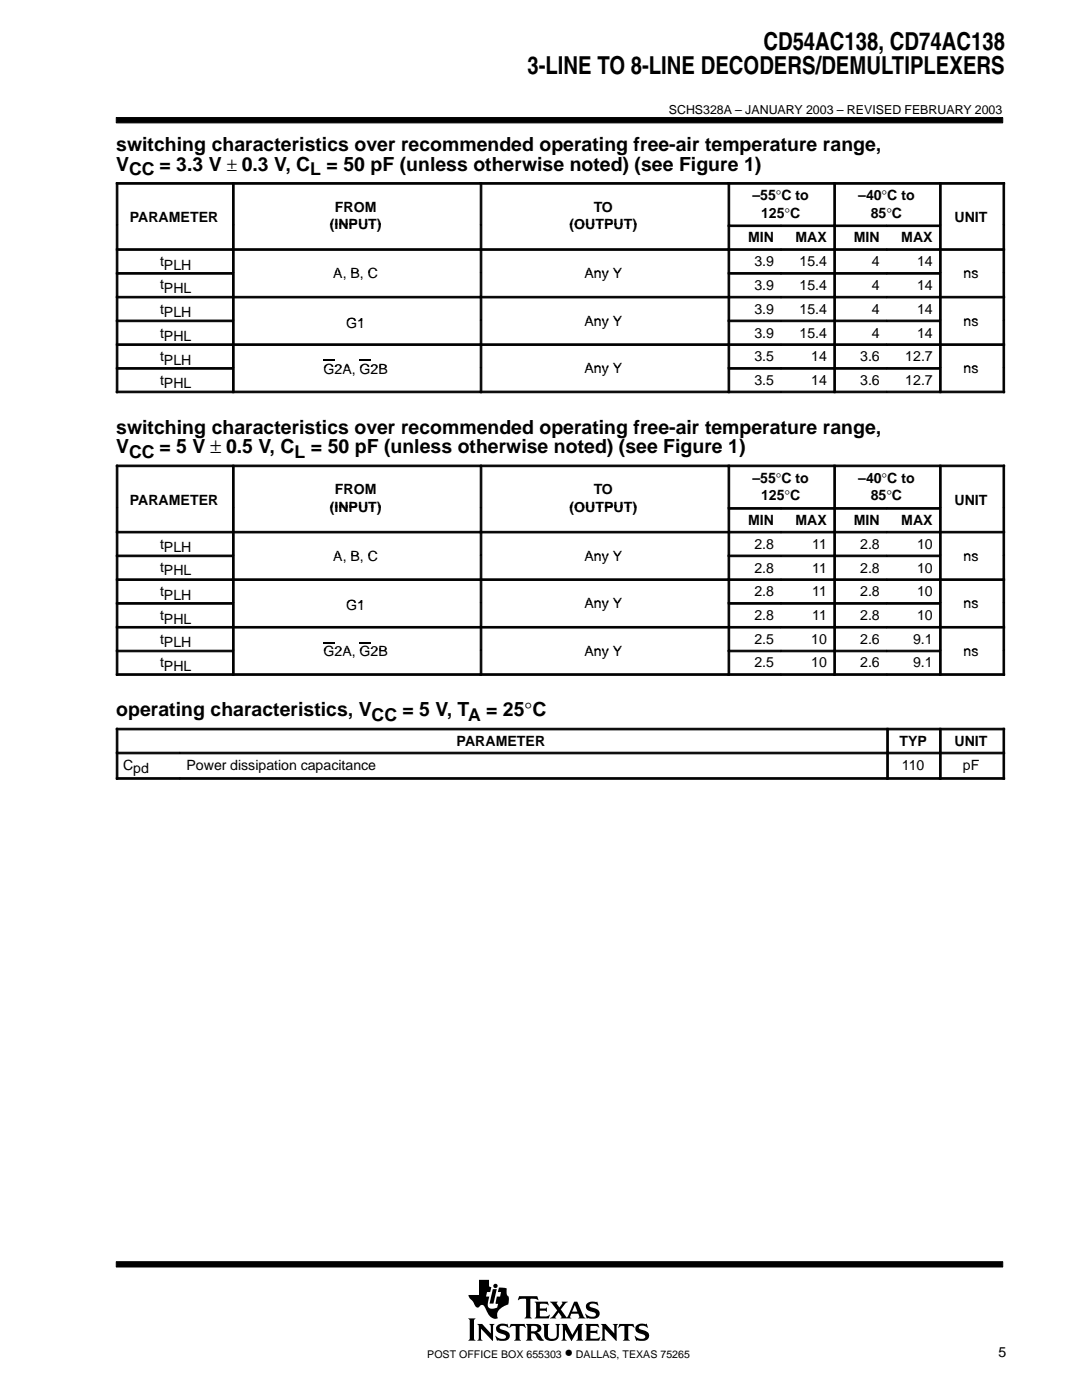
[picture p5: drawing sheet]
<svg xmlns="http://www.w3.org/2000/svg" width="216mm" height="279mm" viewBox="0 0 216 279" stroke-linecap="round" stroke-linejoin="round" font-family="sans-serif">
<g fill="#000" stroke="#000" stroke-width=".2">
<path d="M23.2 23.5h176.9v1h-176.9z" fill-rule="evenodd"/>
<path d="M23.2 251.8h176.9v1.1h-176.9z" fill-rule="evenodd"/>
</g>
<g fill="#000">
<path d="M98.3 257.3h.8l-.6 2.9h-.8z"/>
<path d="M93.4 263.1h1.5l-.3 .4v3.7l.3 .4h-1.5l.3-.4v-3.7z" fill-rule="evenodd"/>
<path d="M95.2 264.2h1l1.7 1.9v-1.5l-.3-.4h1.1l-.3 .4v3l-2.4-2.4v2l.3 .4h-1.1l.3-.6v-2.3z" fill-rule="evenodd"/>
<path d="M95.6 255.4h2v1.3l.4 .2-.2 1h-.6l-.2 .9h.6l-.3 1.2 .1 .7a.9 .9 0 0 0 1.2 .4l.6-.1 .2-.8-.5-.1 .2-1.3h.7l.2-.9h-.7l.3-1 1.5 .2v1.1l.2 .4 .2 .2v.7a.81 .81 0 0 1-.6 1 2.73 2.73 0 0 0-1.7 1.7l.1 .9h-.1a1.81 1.81 0 0 1-2.1-1.5l-.3-.6a.7 .7 0 0 0-.6-.6 .7 .7 0 0 0-.7 .5 1.12 1.12 0 0 1-1.1-1l-.7-.8-.2-.7h2.1z" fill-rule="evenodd"/>
<path d="M99.2 264.6a1.71 1.71 0 0 1 1.7-.4l.2 .1 .1-.1 .3 .8-.6-.3-.8-.1a.41 .41 0 0 0-.4 .5 .41 .41 0 0 0 .5 .3 1.29 1.29 0 0 1 1.5 1.4 1.08 1.08 0 0 1-1.2 .8l-1.1-.1-.2 .1-.4-1 .8 .5 .5 .1 .6-.1 .3-.2a.72 .72 0 0 0-.9-.7 .99 .99 0 0 1-1-.5 .99 .99 0 0 1 .1-1.1z" fill-rule="evenodd"/>
<path d="M101.9 264.2h2.8l.2 .8-.7-.4h-.4l-.1 .2v2.4l.3 .4h-1.4l.3-.4v-2.4l-.1-.2h-.5l-.7 .4z" fill-rule="evenodd"/>
<path d="M103.6 258.7h3.6l.2 .8-.4-.3-1.2 .1v3.5l.3 .3h-1.4l.2-.2 .1-.3v-3.2l-.1-.2h-.8l-.7 .3z" fill-rule="evenodd"/>
<path d="M104.9 264.2h1.9a.9 .9 0 0 1 1 .4 .9 .9 0 0 1 0 1.1l-.7 .2 .5 .4 .9 1.2a1.2 1.2 0 0 1-1.6-1l-.3-.3-.6-.1v1l.3 .5h-1.4l.3-.6v-2.3z" fill-rule="evenodd"/>
<path d="M106.7 259.8h2.6l.1 .7-.5-.3-1.2 .1v.8h1.1l.3-.2v.9l-.4-.2h-1v1l.2 .1h1.2l.5-.3h.1l-.2 .7h-2.8l.3-.5v-2.3z" fill-rule="evenodd"/>
<path d="M108.3 264.2h1.3l-.3 .4v2a.65 .65 0 0 0 .7 .6h.6l.4-.4 .1-2.1-.3-.5h1l-.3 .4v1.8a1.54 1.54 0 0 1-2.4 1l-.5-.7v-2.1z" fill-rule="evenodd"/>
<path d="M112 264.2h1.1l1.1 2.2 1.2-2.2h1l-.3 .4v2.6l.3 .4h-1.4l.3-.4v-1.8l-1.3 2.2-1.3-2.2v1.7l.4 .5h-1.1l.3-.6v-2.3z" fill-rule="evenodd"/>
<path d="M109.7 259.8h1.6l-.2 .3 .5 .8 .6-.8-.1-.3h1.2l-.4 .3-1 1.2 1.2 1.6 1.5-3.1h.6l1.2 2.9 .4 .4-1.4-.1a.22 .22 0 0 0 .2-.1 .22 .22 0 0 0 0-.3l-.2-.4h-1.4l-.2 .7 .2 .2h-2.2l.2-.3-.5-.9-.7 .9 .2 .3h-1.3l.6-.4 .9-1.2z" fill-rule="evenodd"/>
<path d="M117.1 260.2a2.08 2.08 0 0 1 1.9-.3l.2-.2 .1 .9a1.22 1.22 0 0 0-1.7-.1 .82 .82 0 0 0 .9 .6 1.06 1.06 0 0 1 1.2 1.1 1.06 1.06 0 0 1-1.2 1l-1.2-.1-.2 .1-.3-1 .8 .5 .8 .1a.46 .46 0 0 0 .5-.5 .46 .46 0 0 0-.5-.4l-.2-.1a1.11 1.11 0 0 1-1.2-1.5z" fill-rule="evenodd"/>
<path d="M116.7 264.2h2.6l.2 .8-.6-.4-1.1 .1v.9h1.1l.3-.2v.9l-.4-.3h-1v1.1l1.3 .1 .7-.4-.3 .8h-2.8l.3-.4v-2.6z" fill-rule="evenodd"/>
<path d="M119.9 264.2h1l1.7 1.9v-1.5l-.3-.4h1l-.3 .4v3l-2.3-2.4v2l.3 .4h-1.1l.3-.4v-2.6z" fill-rule="evenodd"/>
<path d="M123.6 264.2h2.8l.2 .8-.6-.4h-.5l-.1 .2v2.4l.3 .4h-1.4l.3-.4v-2.4l-.1-.2h-.5l-.7 .4z" fill-rule="evenodd"/>
<path d="M127 264.6a1.74 1.74 0 0 1 1.6-.4l.3 .1 .1-.1 .3 .8h-.1a1.2 1.2 0 0 0-1.7-.1 1.47 1.47 0 0 0 1.3 .7 1.03 1.03 0 0 1 .7 1.2 1.03 1.03 0 0 1-1.2 .8l-1.1-.1-.2 .1-.4-1 .9 .5 .9 .1a.45 .45 0 0 0 .4-.6 .45 .45 0 0 0-.6-.3l-.2-.1a1.11 1.11 0 0 1-1.2-1.4z" fill-rule="evenodd"/>
<circle cx="98.9" cy="256.6" r=".43"/>
</g>
<g fill="#fff">
<path d="M114.7 260.4l.5 1.4h-1z"/>
<path d="M106 264.7l.6-.1a.56 .56 0 0 1 .6 .5 .56 .56 0 0 1-.6 .6h-.6z" fill-rule="evenodd"/>
</g>
<g fill="#000" stroke="#000" stroke-width=".2">
<path d="M23.2 36.4h.3v8.5h-.3z" fill-rule="evenodd"/>
<path d="M23.2 36.4h23.2v.4h-23.2z" fill-rule="evenodd"/>
<path d="M46.4 36.4h.3v8.5h-.3z" fill-rule="evenodd"/>
<path d="M46.4 36.4h49.4v.4h-49.4z" fill-rule="evenodd"/>
<path d="M95.8 36.4h.3v8.5h-.3z" fill-rule="evenodd"/>
<path d="M95.8 36.4h49.5v.4h-49.5z" fill-rule="evenodd"/>
<path d="M145.3 36.4h.3v8.5h-.3z" fill-rule="evenodd"/>
<path d="M145.3 36.4h21.1v.4h-21.1z" fill-rule="evenodd"/>
<path d="M166.4 36.4h.3v8.5h-.3z" fill-rule="evenodd"/>
<path d="M166.4 36.4h21.1v.4h-21.1z" fill-rule="evenodd"/>
<path d="M187.5 36.4h.3v8.5h-.3z" fill-rule="evenodd"/>
<path d="M187.5 36.4h13v.4h-13z" fill-rule="evenodd"/>
<path d="M200.1 36.4h.4v8.5h-.4z" fill-rule="evenodd"/>
<path d="M23.2 44.9h.3v4.7h-.3z" fill-rule="evenodd"/>
<path d="M23.2 49.6h.3v4.8h-.3z" fill-rule="evenodd"/>
<path d="M23.2 49.6h23.2v.4h-23.2z" fill-rule="evenodd"/>
<path d="M23.2 54.4h.3v4.7h-.3z" fill-rule="evenodd"/>
<path d="M23.2 54.4h23.2v.3h-23.2z" fill-rule="evenodd"/>
<path d="M23.2 59.1h.3v4.8h-.3z" fill-rule="evenodd"/>
<path d="M23.2 59.1h23.2v.4h-23.2z" fill-rule="evenodd"/>
<path d="M46.4 44.9h.3v4.7h-.3z" fill-rule="evenodd"/>
<path d="M46.4 49.6h.3v4.8h-.3z" fill-rule="evenodd"/>
<path d="M46.4 49.6h49.4v.4h-49.4z" fill-rule="evenodd"/>
<path d="M46.4 54.4h.3v4.7h-.3z" fill-rule="evenodd"/>
<path d="M46.4 59.1h.3v4.8h-.3z" fill-rule="evenodd"/>
<path d="M46.4 59.1h49.4v.4h-49.4z" fill-rule="evenodd"/>
<path d="M95.8 44.9h.3v4.7h-.3z" fill-rule="evenodd"/>
<path d="M95.8 49.6h.3v4.8h-.3z" fill-rule="evenodd"/>
<path d="M95.8 49.6h49.5v.4h-49.5z" fill-rule="evenodd"/>
<path d="M95.8 54.4h.3v4.7h-.3z" fill-rule="evenodd"/>
<path d="M95.8 59.1h.3v4.8h-.3z" fill-rule="evenodd"/>
<path d="M95.8 59.1h49.5v.4h-49.5z" fill-rule="evenodd"/>
<path d="M145.3 44.9h.3v4.7h-.3z" fill-rule="evenodd"/>
<path d="M145.3 44.9h10.5v.3h-10.5z" fill-rule="evenodd"/>
<path d="M145.3 49.6h.3v4.8h-.3z" fill-rule="evenodd"/>
<path d="M145.3 49.6h10.5v.4h-10.5z" fill-rule="evenodd"/>
<path d="M145.3 54.4h.3v4.7h-.3z" fill-rule="evenodd"/>
<path d="M145.3 54.4h10.5v.3h-10.5z" fill-rule="evenodd"/>
<path d="M145.3 59.1h.3v4.8h-.3z" fill-rule="evenodd"/>
<path d="M145.3 59.1h10.5v.4h-10.5z" fill-rule="evenodd"/>
<path d="M155.8 44.9h10.6v.3h-10.6z" fill-rule="evenodd"/>
<path d="M155.8 49.6h10.6v.4h-10.6z" fill-rule="evenodd"/>
<path d="M155.8 54.4h10.6v.3h-10.6z" fill-rule="evenodd"/>
<path d="M155.8 59.1h10.6v.4h-10.6z" fill-rule="evenodd"/>
<path d="M166.4 44.9h.3v4.7h-.3z" fill-rule="evenodd"/>
<path d="M166.4 44.9h10.5v.3h-10.5z" fill-rule="evenodd"/>
<path d="M166.4 49.6h.3v4.8h-.3z" fill-rule="evenodd"/>
<path d="M166.4 49.6h10.5v.4h-10.5z" fill-rule="evenodd"/>
<path d="M166.4 54.4h.3v4.7h-.3z" fill-rule="evenodd"/>
<path d="M166.4 54.4h10.5v.3h-10.5z" fill-rule="evenodd"/>
<path d="M166.4 59.1h.3v4.8h-.3z" fill-rule="evenodd"/>
<path d="M166.4 59.1h10.5v.4h-10.5z" fill-rule="evenodd"/>
<path d="M176.9 44.9h10.6v.3h-10.6z" fill-rule="evenodd"/>
<path d="M176.9 49.6h10.6v.4h-10.6z" fill-rule="evenodd"/>
<path d="M176.9 54.4h10.6v.3h-10.6z" fill-rule="evenodd"/>
<path d="M176.9 59.1h10.6v.4h-10.6z" fill-rule="evenodd"/>
<path d="M187.5 44.9h.3v4.7h-.3z" fill-rule="evenodd"/>
<path d="M187.5 49.6h.3v4.8h-.3z" fill-rule="evenodd"/>
<path d="M187.5 49.6h13v.4h-13z" fill-rule="evenodd"/>
<path d="M187.5 54.4h.3v4.7h-.3z" fill-rule="evenodd"/>
<path d="M187.5 59.1h.3v4.8h-.3z" fill-rule="evenodd"/>
<path d="M187.5 59.1h13v.4h-13z" fill-rule="evenodd"/>
<path d="M200.1 44.9h.4v4.7h-.4z" fill-rule="evenodd"/>
<path d="M200.1 49.6h.4v4.8h-.4z" fill-rule="evenodd"/>
<path d="M200.1 54.4h.4v4.7h-.4z" fill-rule="evenodd"/>
<path d="M200.1 59.1h.4v4.8h-.4z" fill-rule="evenodd"/>
<path d="M23.2 63.9h.3v4.7h-.3z" fill-rule="evenodd"/>
<path d="M23.2 63.9h23.2v.3h-23.2z" fill-rule="evenodd"/>
<path d="M23.2 68.6h.3v4.7h-.3z" fill-rule="evenodd"/>
<path d="M23.2 68.6h23.2v.3h-23.2z" fill-rule="evenodd"/>
<path d="M23.2 73.4h.3v5h-.3z" fill-rule="evenodd"/>
<path d="M23.2 73.4h23.2v.3h-23.2z" fill-rule="evenodd"/>
<path d="M23.2 78.1h23.2v.3h-23.2z" fill-rule="evenodd"/>
<path d="M46.4 63.9h.3v4.7h-.3z" fill-rule="evenodd"/>
<path d="M46.4 68.6h.3v4.7h-.3z" fill-rule="evenodd"/>
<path d="M46.4 68.6h49.4v.3h-49.4z" fill-rule="evenodd"/>
<path d="M46.4 73.4h.3v5h-.3z" fill-rule="evenodd"/>
<path d="M46.4 78.1h49.4v.3h-49.4z" fill-rule="evenodd"/>
<path d="M95.8 63.9h.3v4.7h-.3z" fill-rule="evenodd"/>
<path d="M95.8 68.6h.3v4.7h-.3z" fill-rule="evenodd"/>
<path d="M95.8 68.6h49.5v.3h-49.5z" fill-rule="evenodd"/>
<path d="M95.8 73.4h.3v5h-.3z" fill-rule="evenodd"/>
<path d="M95.8 78.1h49.5v.3h-49.5z" fill-rule="evenodd"/>
<path d="M145.3 63.9h.3v4.7h-.3z" fill-rule="evenodd"/>
<path d="M145.3 63.9h10.5v.3h-10.5z" fill-rule="evenodd"/>
<path d="M145.3 68.6h.3v4.7h-.3z" fill-rule="evenodd"/>
<path d="M145.3 68.6h10.5v.3h-10.5z" fill-rule="evenodd"/>
<path d="M145.3 73.4h.3v5h-.3z" fill-rule="evenodd"/>
<path d="M145.3 73.4h10.5v.3h-10.5z" fill-rule="evenodd"/>
<path d="M145.3 78.1h10.5v.3h-10.5z" fill-rule="evenodd"/>
<path d="M155.8 63.9h10.6v.3h-10.6z" fill-rule="evenodd"/>
<path d="M155.8 68.6h10.6v.3h-10.6z" fill-rule="evenodd"/>
<path d="M155.8 73.4h10.6v.3h-10.6z" fill-rule="evenodd"/>
<path d="M155.8 78.1h10.6v.3h-10.6z" fill-rule="evenodd"/>
<path d="M166.4 63.9h.3v4.7h-.3z" fill-rule="evenodd"/>
<path d="M166.4 63.9h10.5v.3h-10.5z" fill-rule="evenodd"/>
<path d="M166.4 68.6h.3v4.7h-.3z" fill-rule="evenodd"/>
<path d="M166.4 68.6h10.5v.3h-10.5z" fill-rule="evenodd"/>
<path d="M166.4 73.4h.3v5h-.3z" fill-rule="evenodd"/>
<path d="M166.4 73.4h10.5v.3h-10.5z" fill-rule="evenodd"/>
<path d="M166.4 78.1h10.5v.3h-10.5z" fill-rule="evenodd"/>
<path d="M176.9 63.9h10.6v.3h-10.6z" fill-rule="evenodd"/>
<path d="M176.9 68.6h10.6v.3h-10.6z" fill-rule="evenodd"/>
<path d="M176.9 73.4h10.6v.3h-10.6z" fill-rule="evenodd"/>
<path d="M176.9 78.1h10.6v.3h-10.6z" fill-rule="evenodd"/>
<path d="M187.5 63.9h.3v4.7h-.3z" fill-rule="evenodd"/>
<path d="M187.5 68.6h.3v4.7h-.3z" fill-rule="evenodd"/>
<path d="M187.5 68.6h13v.3h-13z" fill-rule="evenodd"/>
<path d="M187.5 73.4h.3v5h-.3z" fill-rule="evenodd"/>
<path d="M187.5 78.1h13v.3h-13z" fill-rule="evenodd"/>
<path d="M200.1 63.9h.4v4.7h-.4z" fill-rule="evenodd"/>
<path d="M200.1 68.6h.4v4.7h-.4z" fill-rule="evenodd"/>
<path d="M200.1 73.4h.4v5h-.4z" fill-rule="evenodd"/>
<path d="M23.2 92.8h.3v8.5h-.3z" fill-rule="evenodd"/>
<path d="M23.2 92.8h23.2v.3h-23.2z" fill-rule="evenodd"/>
<path d="M46.4 92.8h.3v8.5h-.3z" fill-rule="evenodd"/>
<path d="M46.4 92.8h49.4v.3h-49.4z" fill-rule="evenodd"/>
<path d="M95.8 92.8h.3v8.5h-.3z" fill-rule="evenodd"/>
<path d="M95.8 92.8h49.5v.3h-49.5z" fill-rule="evenodd"/>
<path d="M145.3 92.8h.3v8.5h-.3z" fill-rule="evenodd"/>
<path d="M145.3 92.8h21.1v.3h-21.1z" fill-rule="evenodd"/>
<path d="M166.4 92.8h.3v8.5h-.3z" fill-rule="evenodd"/>
<path d="M166.4 92.8h21.1v.3h-21.1z" fill-rule="evenodd"/>
<path d="M187.5 92.8h.3v8.5h-.3z" fill-rule="evenodd"/>
<path d="M187.5 92.8h13v.3h-13z" fill-rule="evenodd"/>
<path d="M200.1 92.8h.4v8.5h-.4z" fill-rule="evenodd"/>
<path d="M23.2 101.3h.3v4.7h-.3z" fill-rule="evenodd"/>
<path d="M23.2 106h.3v4.8h-.3z" fill-rule="evenodd"/>
<path d="M23.2 106h23.2v.4h-23.2z" fill-rule="evenodd"/>
<path d="M23.2 110.8h.3v4.7h-.3z" fill-rule="evenodd"/>
<path d="M23.2 110.8h23.2v.3h-23.2z" fill-rule="evenodd"/>
<path d="M23.2 115.5h.3v4.7h-.3z" fill-rule="evenodd"/>
<path d="M23.2 115.5h23.2v.3h-23.2z" fill-rule="evenodd"/>
<path d="M46.4 101.3h.3v4.7h-.3z" fill-rule="evenodd"/>
<path d="M46.4 106h.3v4.8h-.3z" fill-rule="evenodd"/>
<path d="M46.4 106h49.4v.4h-49.4z" fill-rule="evenodd"/>
<path d="M46.4 110.8h.3v4.7h-.3z" fill-rule="evenodd"/>
<path d="M46.4 115.5h.3v4.7h-.3z" fill-rule="evenodd"/>
<path d="M46.4 115.5h49.4v.3h-49.4z" fill-rule="evenodd"/>
<path d="M95.8 101.3h.3v4.7h-.3z" fill-rule="evenodd"/>
<path d="M95.8 106h.3v4.8h-.3z" fill-rule="evenodd"/>
<path d="M95.8 106h49.5v.4h-49.5z" fill-rule="evenodd"/>
<path d="M95.8 110.8h.3v4.7h-.3z" fill-rule="evenodd"/>
<path d="M95.8 115.5h.3v4.7h-.3z" fill-rule="evenodd"/>
<path d="M95.8 115.5h49.5v.3h-49.5z" fill-rule="evenodd"/>
<path d="M145.3 101.3h.3v4.7h-.3z" fill-rule="evenodd"/>
<path d="M145.3 101.3h10.5v.3h-10.5z" fill-rule="evenodd"/>
<path d="M145.3 106h.3v4.8h-.3z" fill-rule="evenodd"/>
<path d="M145.3 106h10.5v.4h-10.5z" fill-rule="evenodd"/>
<path d="M145.3 110.8h.3v4.7h-.3z" fill-rule="evenodd"/>
<path d="M145.3 110.8h10.5v.3h-10.5z" fill-rule="evenodd"/>
<path d="M145.3 115.5h.3v4.7h-.3z" fill-rule="evenodd"/>
<path d="M145.3 115.5h10.5v.3h-10.5z" fill-rule="evenodd"/>
<path d="M155.8 101.3h10.6v.3h-10.6z" fill-rule="evenodd"/>
<path d="M155.8 106h10.6v.4h-10.6z" fill-rule="evenodd"/>
<path d="M155.8 110.8h10.6v.3h-10.6z" fill-rule="evenodd"/>
<path d="M155.8 115.5h10.6v.3h-10.6z" fill-rule="evenodd"/>
<path d="M166.4 101.3h.3v4.7h-.3z" fill-rule="evenodd"/>
<path d="M166.4 101.3h10.5v.3h-10.5z" fill-rule="evenodd"/>
<path d="M166.4 106h.3v4.8h-.3z" fill-rule="evenodd"/>
<path d="M166.4 106h10.5v.4h-10.5z" fill-rule="evenodd"/>
<path d="M166.4 110.8h.3v4.7h-.3z" fill-rule="evenodd"/>
<path d="M166.4 110.8h10.5v.3h-10.5z" fill-rule="evenodd"/>
<path d="M166.4 115.5h.3v4.7h-.3z" fill-rule="evenodd"/>
<path d="M166.4 115.5h10.5v.3h-10.5z" fill-rule="evenodd"/>
<path d="M176.9 101.3h10.6v.3h-10.6z" fill-rule="evenodd"/>
<path d="M176.9 106h10.6v.4h-10.6z" fill-rule="evenodd"/>
<path d="M176.9 110.8h10.6v.3h-10.6z" fill-rule="evenodd"/>
<path d="M176.9 115.5h10.6v.3h-10.6z" fill-rule="evenodd"/>
<path d="M187.5 101.3h.3v4.7h-.3z" fill-rule="evenodd"/>
<path d="M187.5 106h.3v4.8h-.3z" fill-rule="evenodd"/>
<path d="M187.5 106h13v.4h-13z" fill-rule="evenodd"/>
<path d="M187.5 110.8h.3v4.7h-.3z" fill-rule="evenodd"/>
<path d="M187.5 115.5h.3v4.7h-.3z" fill-rule="evenodd"/>
<path d="M187.5 115.5h13v.3h-13z" fill-rule="evenodd"/>
<path d="M200.1 101.3h.4v4.7h-.4z" fill-rule="evenodd"/>
<path d="M200.1 106h.4v4.8h-.4z" fill-rule="evenodd"/>
<path d="M200.1 110.8h.4v4.7h-.4z" fill-rule="evenodd"/>
<path d="M200.1 115.5h.4v4.7h-.4z" fill-rule="evenodd"/>
<path d="M23.2 120.3h.3v4.7h-.3z" fill-rule="evenodd"/>
<path d="M23.2 120.3h23.2v.3h-23.2z" fill-rule="evenodd"/>
<path d="M23.2 125h.3v4.7h-.3z" fill-rule="evenodd"/>
<path d="M23.2 125h23.2v.3h-23.2z" fill-rule="evenodd"/>
<path d="M23.2 129.8h.3v5h-.3z" fill-rule="evenodd"/>
<path d="M23.2 129.8h23.2v.3h-23.2z" fill-rule="evenodd"/>
<path d="M23.2 134.5h23.2v.3h-23.2z" fill-rule="evenodd"/>
<path d="M46.4 120.3h.3v4.7h-.3z" fill-rule="evenodd"/>
<path d="M46.4 125h.3v4.7h-.3z" fill-rule="evenodd"/>
<path d="M46.4 125h49.4v.3h-49.4z" fill-rule="evenodd"/>
<path d="M46.4 129.8h.3v5h-.3z" fill-rule="evenodd"/>
<path d="M46.4 134.5h49.4v.3h-49.4z" fill-rule="evenodd"/>
<path d="M95.8 120.3h.3v4.7h-.3z" fill-rule="evenodd"/>
<path d="M95.8 125h.3v4.7h-.3z" fill-rule="evenodd"/>
<path d="M95.8 125h49.5v.3h-49.5z" fill-rule="evenodd"/>
<path d="M95.8 129.8h.3v5h-.3z" fill-rule="evenodd"/>
<path d="M95.8 134.5h49.5v.3h-49.5z" fill-rule="evenodd"/>
<path d="M145.3 120.3h.3v4.7h-.3z" fill-rule="evenodd"/>
<path d="M145.3 120.3h10.5v.3h-10.5z" fill-rule="evenodd"/>
<path d="M145.3 125h.3v4.7h-.3z" fill-rule="evenodd"/>
<path d="M145.3 125h10.5v.3h-10.5z" fill-rule="evenodd"/>
<path d="M145.3 129.8h.3v5h-.3z" fill-rule="evenodd"/>
<path d="M145.3 129.8h10.5v.3h-10.5z" fill-rule="evenodd"/>
<path d="M145.3 134.5h10.5v.3h-10.5z" fill-rule="evenodd"/>
<path d="M155.8 120.3h10.6v.3h-10.6z" fill-rule="evenodd"/>
<path d="M155.8 125h10.6v.3h-10.6z" fill-rule="evenodd"/>
<path d="M155.8 129.8h10.6v.3h-10.6z" fill-rule="evenodd"/>
<path d="M155.8 134.5h10.6v.3h-10.6z" fill-rule="evenodd"/>
<path d="M166.4 120.3h.3v4.7h-.3z" fill-rule="evenodd"/>
<path d="M166.4 120.3h10.5v.3h-10.5z" fill-rule="evenodd"/>
<path d="M166.4 125h.3v4.7h-.3z" fill-rule="evenodd"/>
<path d="M166.4 125h10.5v.3h-10.5z" fill-rule="evenodd"/>
<path d="M166.4 129.8h.3v5h-.3z" fill-rule="evenodd"/>
<path d="M166.4 129.8h10.5v.3h-10.5z" fill-rule="evenodd"/>
<path d="M166.4 134.5h10.5v.3h-10.5z" fill-rule="evenodd"/>
<path d="M176.9 120.3h10.6v.3h-10.6z" fill-rule="evenodd"/>
<path d="M176.9 125h10.6v.3h-10.6z" fill-rule="evenodd"/>
<path d="M176.9 129.8h10.6v.3h-10.6z" fill-rule="evenodd"/>
<path d="M176.9 134.5h10.6v.3h-10.6z" fill-rule="evenodd"/>
<path d="M187.5 120.3h.3v4.7h-.3z" fill-rule="evenodd"/>
<path d="M187.5 125h.3v4.7h-.3z" fill-rule="evenodd"/>
<path d="M187.5 125h13v.3h-13z" fill-rule="evenodd"/>
<path d="M187.5 129.8h.3v5h-.3z" fill-rule="evenodd"/>
<path d="M187.5 134.5h13v.3h-13z" fill-rule="evenodd"/>
<path d="M200.1 120.3h.4v4.7h-.4z" fill-rule="evenodd"/>
<path d="M200.1 125h.4v4.7h-.4z" fill-rule="evenodd"/>
<path d="M200.1 129.8h.4v5h-.4z" fill-rule="evenodd"/>
<path d="M23.2 145.3h.3v4.8h-.3z" fill-rule="evenodd"/>
<path d="M23.2 145.3h153.7v.4h-153.7z" fill-rule="evenodd"/>
<path d="M23.2 150.1h.3v5.4h-.3z" fill-rule="evenodd"/>
<path d="M23.2 150.1h12.6v.3h-12.6z" fill-rule="evenodd"/>
<path d="M23.2 155.2h12.6v.3h-12.6z" fill-rule="evenodd"/>
<path d="M35.9 150.1h141v.3h-141z" fill-rule="evenodd"/>
<path d="M35.9 155.2h141v.3h-141z" fill-rule="evenodd"/>
<path d="M176.9 145.3h.4v4.8h-.4z" fill-rule="evenodd"/>
<path d="M176.9 145.3h10.6v.4h-10.6z" fill-rule="evenodd"/>
<path d="M176.9 150.1h.4v5.4h-.4z" fill-rule="evenodd"/>
<path d="M176.9 150.1h10.6v.3h-10.6z" fill-rule="evenodd"/>
<path d="M176.9 155.2h10.6v.3h-10.6z" fill-rule="evenodd"/>
<path d="M187.5 145.3h.3v4.8h-.3z" fill-rule="evenodd"/>
<path d="M187.5 145.3h13v.4h-13z" fill-rule="evenodd"/>
<path d="M187.5 150.1h.3v5.4h-.3z" fill-rule="evenodd"/>
<path d="M187.5 150.1h13v.3h-13z" fill-rule="evenodd"/>
<path d="M187.5 155.2h13v.3h-13z" fill-rule="evenodd"/>
<path d="M200.1 145.3h.4v4.8h-.4z" fill-rule="evenodd"/>
<path d="M200.1 150.1h.4v5.4h-.4z" fill-rule="evenodd"/>
</g>
<path d="M64.5 71.9h2.2M71.7 71.9h2.2M64.5 128.3h2.2M71.7 128.3h2.2" fill="none" stroke="#000" stroke-width=".25"/>
<g font-size="4.9">
<text x="152.3" y="9.9">CD54AC138, CD74AC138</text>
<text x="105.3" y="14.8">3-LINE TO 8-LINE DECODERS/DEMULTIPLEXERS</text>
</g>
<g font-size="3.9">
<text x="23.2" y="30.2">switching characteristics over recommended operating free-air temperature range,</text>
<text x="23.2" y="34.1">V</text>
<text x="23.2" y="86.6">switching characteristics over recommended operating free-air temperature range,</text>
<text x="23.2" y="90.4">V</text>
<text x="23.2" y="143">operating characteristics, V</text>
</g>
<g font-size="3.5">
<text x="25.8" y="35">CC = 3.3 V</text>
<text x="45.3" y="34.1">± 0.3 V, C</text>
<text x="61.9" y="35">L = 50 pF (unless otherwise noted) (see Figure 1)</text>
<text x="25.8" y="91.4">CC = 5 V ± 0.5 V, CL = 50 pF (unless otherwise noted) (see Figure 1)</text>
<text x="74.2" y="143.9">CC = 5 V, TA = 25°C</text>
<text x="112.7" y="271">•</text>
</g>
<g font-size="2.8">
<text x="150.1" y="39.9">–55°C to</text>
<text x="171.2" y="39.9">–40°C to</text>
<text x="25.9" y="44.3">PARAMETER</text>
<text x="65.8" y="45.8">(INPUT)</text>
<text x="66.8" y="42.3">FROM</text>
<text x="113.6" y="45.8">(OUTPUT)</text>
<text x="118.5" y="42.3">TO</text>
<text x="151.9" y="43.4">125°C</text>
<text x="173.7" y="43.4">85°C</text>
<text x="190.5" y="44.3">UNIT</text>
<text x="31.9" y="53.1">tPLH</text>
<text x="149.3" y="48.4">MIN</text>
<text x="150.5" y="53.1">3.9</text>
<text x="158.7" y="48.4">MAX</text>
<text x="159.5" y="53.1">15.4</text>
<text x="170.4" y="48.4">MIN</text>
<text x="174" y="53.1">4</text>
<text x="179.8" y="48.4">MAX</text>
<text x="183" y="53.1">14</text>
<text x="31.9" y="57.7">tPHL</text>
<text x="66.5" y="55.5">A B C</text>
<text x="66.5" y="55.5">A, B, C</text>
<text x="116.6" y="55.5">Any Y</text>
<text x="150.5" y="57.9">3.9</text>
<text x="159.5" y="57.9">15.4</text>
<text x="174" y="57.9">4</text>
<text x="183" y="57.9">14</text>
<text x="192.3" y="55.5">ns</text>
<text x="31.9" y="62.6">tPLH</text>
<text x="69.1" y="65.4">G1</text>
<text x="116.6" y="65">Any Y</text>
<text x="150.5" y="62.6">3.9</text>
<text x="159.5" y="62.6">15.4</text>
<text x="174" y="62.6">4</text>
<text x="183" y="62.6">14</text>
<text x="192.3" y="65">ns</text>
<text x="31.9" y="67.4">tPHL</text>
<text x="150.5" y="67.4">3.9</text>
<text x="159.5" y="67.4">15.4</text>
<text x="174" y="67.4">4</text>
<text x="183" y="67.4">14</text>
<text x="31.9" y="72.1">tPLH</text>
<text x="31.9" y="76.8">tPHL</text>
<text x="64.5" y="74.5">G2A G2B</text>
<text x="64.5" y="74.5">G2A, G2B</text>
<text x="116.6" y="74.5">Any Y</text>
<text x="150.5" y="72.1">3.5</text>
<text x="150.5" y="76.8">3.5</text>
<text x="161.9" y="72.1">14</text>
<text x="161.9" y="76.8">14</text>
<text x="171.6" y="72.1">3.6</text>
<text x="171.6" y="76.8">3.6</text>
<text x="180.6" y="72.1">12.7</text>
<text x="180.6" y="76.8">12.7</text>
<text x="192.3" y="74.5">ns</text>
<text x="25.9" y="100.7">PARAMETER</text>
<text x="66.8" y="98.7">FROM</text>
<text x="118.5" y="98.7">TO</text>
<text x="150.1" y="96.3">–55°C to</text>
<text x="151.9" y="99.8">125°C</text>
<text x="171.2" y="96.3">–40°C to</text>
<text x="173.7" y="99.8">85°C</text>
<text x="190.5" y="100.7">UNIT</text>
<text x="65.8" y="102.2">(INPUT)</text>
<text x="113.6" y="102.2">(OUTPUT)</text>
<text x="149.3" y="104.8">MIN</text>
<text x="158.7" y="104.8">MAX</text>
<text x="170.4" y="104.8">MIN</text>
<text x="179.8" y="104.8">MAX</text>
<text x="31.9" y="109.5">tPLH</text>
<text x="66.5" y="111.9">A B C</text>
<text x="66.5" y="111.9">A, B, C</text>
<text x="116.6" y="111.9">Any Y</text>
<text x="150.5" y="109.5">2.8</text>
<text x="162.1" y="109.5">11</text>
<text x="171.6" y="109.5">2.8</text>
<text x="183" y="109.5">10</text>
<text x="192.3" y="111.9">ns</text>
<text x="31.9" y="114.1">tPHL</text>
<text x="31.9" y="119">tPLH</text>
<text x="150.5" y="114.3">2.8</text>
<text x="150.5" y="119">2.8</text>
<text x="162.1" y="114.3">11</text>
<text x="162.1" y="119">11</text>
<text x="171.6" y="114.3">2.8</text>
<text x="171.6" y="119">2.8</text>
<text x="183" y="114.3">10</text>
<text x="183" y="119">10</text>
<text x="31.9" y="123.7">tPHL</text>
<text x="69.1" y="121.8">G1</text>
<text x="116.6" y="121.4">Any Y</text>
<text x="150.5" y="123.7">2.8</text>
<text x="162.1" y="123.7">11</text>
<text x="171.6" y="123.7">2.8</text>
<text x="183" y="123.7">10</text>
<text x="192.3" y="121.4">ns</text>
<text x="31.9" y="128.5">tPLH</text>
<text x="64.5" y="130.9">G2A G2B</text>
<text x="64.5" y="130.9">G2A, G2B</text>
<text x="116.6" y="130.9">Any Y</text>
<text x="150.5" y="128.5">2.5</text>
<text x="161.9" y="128.5">10</text>
<text x="171.6" y="128.5">2.6</text>
<text x="182.2" y="128.5">9.1</text>
<text x="192.3" y="130.9">ns</text>
<text x="31.9" y="133.2">tPHL</text>
<text x="150.5" y="133.2">2.5</text>
<text x="161.9" y="133.2">10</text>
<text x="171.6" y="133.2">2.6</text>
<text x="182.2" y="133.2">9.1</text>
<text x="91.1" y="148.9">PARAMETER</text>
<text x="179.5" y="148.9">TYP</text>
<text x="190.5" y="148.9">UNIT</text>
<text x="24.6" y="153.6">Cpd</text>
<text x="37.2" y="153.6">Power dissipation capacitance</text>
<text x="180" y="153.6">110</text>
<text x="192.1" y="153.6">pF</text>
<text x="199.2" y="270.8">5</text>
</g>
<text font-size="2.5" x="133.5" y="22.7">SCHS328A – JANUARY 2003 – REVISED FEBRUARY 2003</text>
<g font-size="2.1">
<text x="85.3" y="271">POST OFFICE BOX 655303</text>
<text x="114.9" y="271">DALLAS, TEXAS 75265</text>
</g>
</svg>
